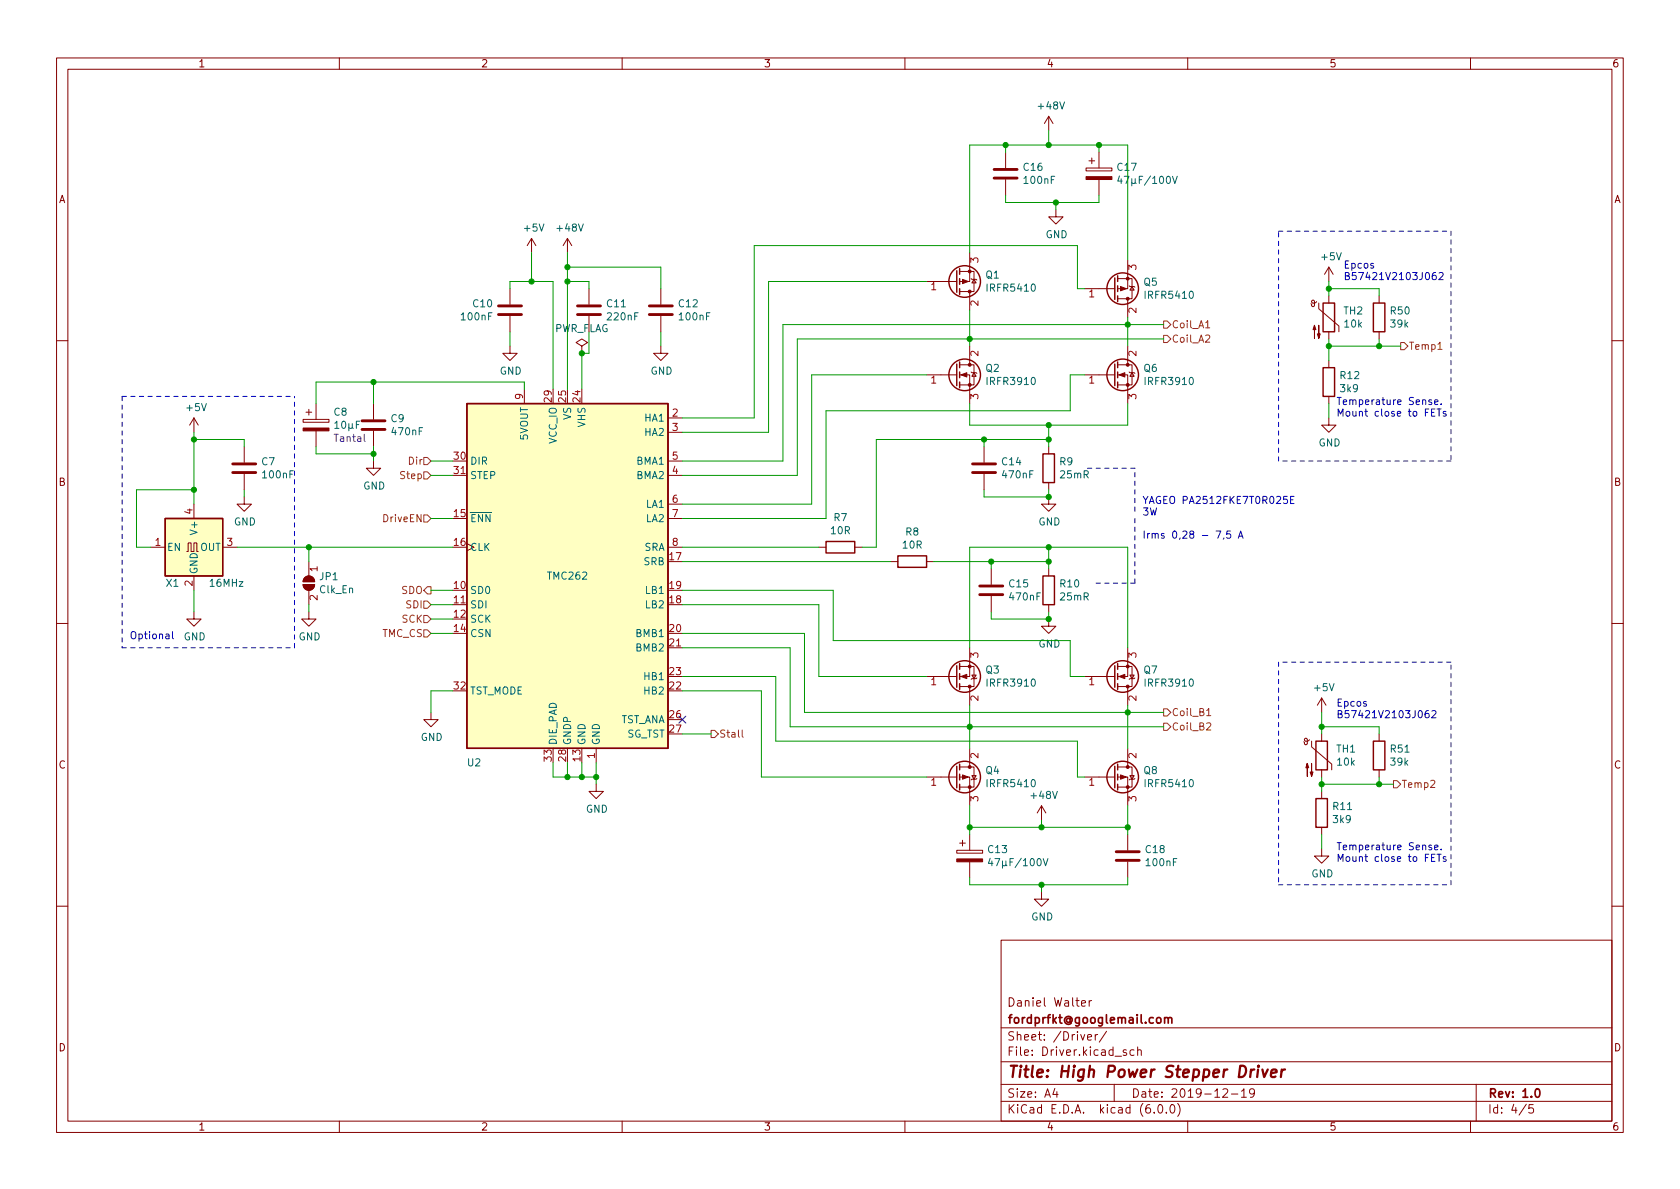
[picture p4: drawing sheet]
<svg xmlns="http://www.w3.org/2000/svg" width="297mm" height="210mm" viewBox="0 0 297 210" stroke-linecap="round" stroke-linejoin="round" font-family="sans-serif">
<g fill="none" stroke="#840000" stroke-width=".18">
<path d="M10 10.2h277v190.1h-277zM12 12.2h273v186.1h-273zM60 10.2v2M110 10.2v2M160 10.2v2M210 10.2v2M260 10.2v2M177.8 26.9v2.8M177.8 31.7v2.8M185.4 20.6v2.5M185.4 20.6l-.7 1.2M185.4 20.6l.8 1.2"/>
<path d="M186.7 37.1v1.2h1.3l-1.3 1.3-1.3-1.3h1.3M192 29.7h4.6v.5h-4.6zM192.5 28.4h1M193 27.9v1.1M194.3 26.9v2.8M194.3 31.7v2.8M90.2 51v2.8M90.2 55.9v2.8M94 42.2l-.8 1.2M94 42.2v2.5M94 42.2l.7 1.2M100.3 42.2l-.7 1.2"/>
<path d="M100.3 42.2v2.5M100.3 42.2l.8 1.2M104.1 51v2.8M104.1 55.9v2.8M116.8 51v2.8M116.8 55.9v2.8M163.8 49.8h5.4M169.7 48h2.5v3.6h-2.5M171.4 44.7v5.1h-1.7M171.4 51.6v3.3M171.7 49.3l.1 .1h.8l.1 .1M172.2 49.4l.4 .6h-.8z"/>
<path d="M191.8 51h5.3M197.6 49.3h2.6v3.5h-2.6M199.4 46v5h-1.8M199.4 52.8v3.3M199.6 50.5l.2 .2h.7l.2 .1M200.2 50.7l.3 .6h-.7zM232.8 53.3l-.3 .3h-.3l-.3-.1v-.3l.3-.1 .2 .2v.7l-.2 .2-.2-.1-.2-.4M233.2 53.6v1l3.5 3.1v1M234.9 47.2l-.7 1.3M234.9 47.2v2.6M234.9 52.3v1.3M234.9 58.7v1.2"/>
<path d="M234.9 47.2l.8 1.3M243.8 52.3v1.3M243.8 58.7v1.2M10 60.2h2M34.3 73.9v2.5M34.3 73.9l-.8 1.3M34.3 73.9l.8 1.3M43.2 79v2.8M53.6 74.2h4.6v.5h-4.6zM54.1 72.9h1M54.6 72.4v1M55.9 71.4v2.8"/>
<path d="M55.9 76.2v2.8M66 71.4v2.8M66 76.2v2.8M90.2 61.2v1.3h1.2l-1.2 1.2-1.3-1.2h1.3M92.7 68.8v2.6M102.9 61.2l1-.6-1-.7-1 .7 1 .6v1.3M102.9 62.5h.1M116.8 61.2v1.3h1.3l-1.3 1.2-1.2-1.2h1.2M118.1 73.9h2.5M118.1 76.4h2.5M163.8 66.3h5.4M169.7 66.3h1.7v5.1"/>
<path d="M169.7 64.5h2.5v3.6h-2.5M171.4 61.2v3.3M171.7 65.8l.1 .1h.8l.1 .1M172.2 65.9l.4 .6h-.8zM174 79v2.8M185.4 79v1.3M191.8 66.3h5.3M197.6 66.3h1.8v5.1M197.6 64.5h2.6v3.6h-2.6M199.4 61.2v3.3M199.6 65.8l.2 .1h.7l.2 .1M200.2 65.9l.3 .6h-.7z"/>
<path d="M234.9 73.9v1.3h1.3l-1.3 1.2-1.2-1.2h1.2M234.9 63.7v1.3M234.9 70.1v1.3M285 60.2h2M26.7 96.8h2.5M33 97.5h.3v-1.5h.5v1.5h.5v-1.5h.5v1.5h.3M34.3 89.1v2.6M39.4 96.8h2.5M43.2 87.9v1.2h1.2l-1.2 1.3-1.3-1.3h1.3M43.2 83.8v2.8M54.6 99.3v2.5M66 81.5v1.3h1.3l-1.3 1.3-1.2-1.3h1.2"/>
<path d="M80 84.1h2.5M118.1 96.8h2.5M118.1 84.1h2.5M118.1 81.5h2.5M118.1 89.1h2.5M118.1 91.7h2.5M144.8 96.8h1.2M151.1 96.8h1.3M157.5 99.3h1.2M163.8 99.3h1.3M174 83.8v2.8M185.4 87.9v1.2h1.3l-1.3 1.3-1.3-1.3h1.3"/>
<path d="M185.4 85.3v1.3M10 110.2h2M34.3 108.2v1.3h1.3l-1.3 1.2-1.3-1.2h1.3M34.3 101.8v2.6M53.6 103.4h2a1.02 1.02 0 0 1-1 1 1.02 1.02 0 0 1-1-1zM53.9 102.1a1.02 1.02 0 0 1 1.1-.2 1.02 1.02 0 0 1 .6 1h-2zM54.6 108.2v1.3h1.3l-1.3 1.2-1.3-1.2h1.3M54.6 104.4v2.5M80 106.9h2.5M118.1 114.5h2.5M163.8 119.6h5.4M169.7 117.9h2.5v3.5h-2.5"/>
<path d="M171.4 114.5v5.1h-1.7M171.8 119.4h.8l-.4 .6zM172.7 119.9l-.1 .1h-.8l-.1 .1M175.3 100.6v2.8M175.3 105.4v2.8M185.4 109.5v1.2h1.3l-1.3 1.3-1.3-1.3h1.3M185.4 100.6v1.2M185.4 106.9v1.3M191.8 119.6h5.3M197.6 117.9h2.6v3.5h-2.6M199.4 114.5v5.1h-1.8M199.8 119.4h.7l-.3 .6z"/>
<path d="M200.7 119.9l-.2 .1h-.7l-.2 .1M285 110.2h2M76.2 126v1.2h1.3l-1.3 1.3-1.3-1.3h1.3M105.4 138.7v1.2h1.3l-1.3 1.3-1.3-1.3h1.3M105.4 132.3v2.6M163.8 137.4h5.4M169.7 137.4h1.7v5.1M169.7 135.6h2.5v3.6h-2.5M171.4 121.4v3.3M171.4 132.3v3.3M171.8 137.2h.8l-.4 .6zM172.7 137.7l-.1 .1h-.8l-.1 .1"/>
<path d="M191.8 137.4h5.3M197.6 137.4h1.8v5.1M197.6 135.6h2.6v3.6h-2.6M199.4 121.4v3.3M199.4 132.3v3.3M199.8 137.2h.7l-.3 .6zM200.7 137.7l-.2 .1h-.7l-.2 .1M231.5 130.8l-.2 .2-.4 .1-.2-.1v-.3l.2-.1 .2 .1v.8l-.1 .2-.3-.1-.2-.4M231.9 131.1v1l3.6 3v1M233.7 123.4l-.8 1.3M233.7 123.4v2.6M233.7 129.8v1.3"/>
<path d="M233.7 136.1v1.3M233.7 139.9v1.3M233.7 123.4l.7 1.3M243.8 129.8v1.3M243.8 136.1v1.3M169.2 150.4h4.5v.5h-4.5zM169.7 149.1h1M170.2 148.6v1M171.4 147.6v2.8M171.4 152.4v2.8M184.1 157.7v1.3h1.3l-1.3 1.3-1.2-1.3h1.2M184.1 142.5l-.7 1.3"/>
<path d="M184.1 142.5v2.5M184.1 142.5l.8 1.3M199.4 147.6v2.8M199.4 152.4v2.8M233.7 150.1v1.3h1.2l-1.2 1.2-1.3-1.2h1.3M233.7 146.3v1.3M10 160.2h2M177 166.3h108v32h-108zM191.2 177.4l.7-.1v-.3l-.5-.1-.2 .2 .1 .8h.6M192.6 176.9v1M193 176.9l-.3 .1-.1 .2M285 160.2h2"/>
<path d="M60 198.3v2M110 198.3v2M160 198.3v2M177 194.8h108M177 191.8h108M177 187.8h108M177 181.8h108M186.5 192.5l-.4 1h1M186.9 193v1M192.3 183.4l.7-.1-.1-.3-.4-.1-.2 .2 .1 .8h.5M193.6 182.9v1M194.1 182.9l-.3 .1-.2 .2"/>
<path d="M195.6 182.4l-1.2 1.9M197 191.8v3M199.1 185.7l-.3-.1-.2 .2v.3l.5 .1v.4h-.5M200.5 185.7l-.4-.1-.3 .3v.4l.1 .3h.6M201.1 185.8l.3-.2 .3 .1 .1 .9M201.1 185.1v1.5M204.1 196.7v.1M204.9 195.4l.2-.1a.81 .81 0 0 1 .6 .7 .81 .81 0 0 1-.3 .8h-.2a.81 .81 0 0 1-.6-.6 .81 .81 0 0 1 .3-.8zM206.2 196.7v.1M207.1 195.4l.1-.1a.81 .81 0 0 1 .6 .7 .81 .81 0 0 1-.3 .8h-.1a.81 .81 0 0 1-.6-.6 .81 .81 0 0 1 .3-.8zM208.2 195.1a1.72 1.72 0 0 1 0 2.3M210 198.3v2"/>
<path d="M216.2 192.7l.6-.2 .2 .2 .1 .3-1 1h1M217.7 193.5h1.2M219.5 193l.4-.5v1.5M219.5 194h.9M221.8 193.2l-.3 .3-.4-.1-.2-.2 .2-.6 .4-.1 .2 .2a.99 .99 0 0 1-.3 1.3h-.3M260 198.3v2M261 191.8v6.5M269.9 195.3l-1.3 1.9M271.1 195.3h-.7l-.1 .7 .2-.1 .5 .1 .2 .2-.1 .5-.2 .1-.6-.1"/>
</g>
<path d="M205.9 179.9v1M205.9 180.1l.2-.2 .4 .1 .1 .9M206.6 180.1l.2-.2 .3 .1 .1 .9M271.6 192.6l.2-.1a.82 .82 0 0 1 .6 .7 .82 .82 0 0 1-.3 .8h-.2a.81 .81 0 0 1-.6-.6 .81 .81 0 0 1 .3-.8z" fill="none" stroke="#840000" stroke-width=".3"/>
<path d="M222.4 189.1l-.1 1.4M222.5 188.5l-.1 .1 .1 .1 .1-.1-.1-.1v.2M223.2 189.1l.3 1.4 .7-1.4M224.7 189.8l1-.2v-.4l-.2-.1-.6 .1-.2 1 .2 .3 .6-.1M226.6 189.1l-.1 1.4M227.2 189.1l-.4 .1-.2 .3" fill="none" stroke="#840000" stroke-width=".4"/>
<g fill="none" stroke="#840000" stroke-width=".51">
<path d="M175.8 31.5h4M175.8 30h4M88.1 55.6h4.1M88.1 54.1h4.1M102.1 55.6h4.1M102.1 54.1h4.1M114.8 55.6h4.1M114.8 54.1h4.1M64 75.9h4.1M64 74.4h4.1M41.1 83.6h4.1M41.1 82h4.1"/>
<path d="M172 83.6h4M172 82h4M173.2 105.2h4.1M173.2 103.6h4.1M197.4 152.1h4M197.4 150.6h4"/>
</g>
<g fill="none" stroke="#840000" stroke-width=".25">
<path d="M169.2 47.9v3.8M169.7 47.5v1M169.7 49.3v1M169.7 51v1.1M197.1 49.1v3.9M197.6 48.8v1M197.6 50.5v1.1M197.6 52.3v1M233.9 53.6h2.1v5.1h-2.1zM242.8 53.6h2.1v5.1h-2.1zM82.5 71.4h35.6v60.9h-35.6zM169.2 64.4v3.8"/>
<path d="M169.7 64v1M169.7 65.8v1M169.7 67.6v1M197.1 64.4v3.8M197.6 64v1M197.6 65.8v1M197.6 67.6v1M233.9 65h2.1v5.1h-2.1zM29.2 91.7h10.2v10.1h-10.2zM146 95.8h5.1v2h-5.1zM158.7 98.3h5.1v2h-5.1zM184.4 80.3h2v5h-2z"/>
<path d="M169.2 117.7v3.8M169.7 117.3v1.1M169.7 119.1v1M184.4 101.8h2v5.1h-2zM197.1 117.7v3.8M197.6 117.3v1.1M197.6 119.1v1M169.2 135.5v3.8M169.7 120.9v1M169.7 135.1v1M169.7 136.9v1M169.7 138.7v1"/>
<path d="M197.1 135.5v3.8M197.6 120.9v1M197.6 135.1v1M197.6 136.9v1M197.6 138.7v1M232.7 131.1h2v5h-2zM242.8 131.1h2.1v5h-2.1zM232.7 141.2h2v5.1h-2z"/>
<circle cx="170.6" cy="49.8" r="2.79"/>
<circle cx="198.5" cy="51" r="2.79"/>
<circle cx="170.6" cy="66.3" r="2.79"/>
<circle cx="198.5" cy="66.3" r="2.79"/>
<circle cx="170.6" cy="119.6" r="2.79"/>
<circle cx="198.5" cy="119.6" r="2.79"/>
<circle cx="170.6" cy="137.4" r="2.79"/>
<circle cx="198.5" cy="137.4" r="2.79"/>
</g>
<g fill="#840000" stroke="#840000" stroke-width=".18">
<path d="M169.9 66.3l1-.4v.8z"/>
<path d="M170.2 49.4l1 .4-1 .4z"/>
<path d="M170.2 137l1 .4-1 .4z"/>
<path d="M169.9 119.6l1-.4v.8z"/>
<path d="M53.9 102.1a1.02 1.02 0 0 1 1.1-.2 1.02 1.02 0 0 1 .6 1h-2z"/>
<path d="M53.6 103.4h2a1.02 1.02 0 0 1-1 1 1.02 1.02 0 0 1-1-1z"/>
<path d="M169.2 151.9h4.5v.5h-4.5z"/>
<path d="M53.6 75.7h4.6v.5h-4.6z"/>
<path d="M197.9 66.3l1-.4v.8z"/>
<path d="M232.4 57.5l.3 .8h-.5l.2-.8v2.3z"/>
<path d="M233.2 57.5v2.3l-.3-.8h.5l-.2 .8z"/>
<path d="M198.1 50.7l1 .3-1 .4z"/>
<path d="M192 31.2h4.6v.5h-4.6z"/>
<path d="M198.1 137l1 .4-1 .4z"/>
<path d="M197.9 119.6l1-.4v.8z"/>
<path d="M231.1 135l.3 .8h-.5l.2-.8v2.3z"/>
<path d="M231.9 135v2.3l-.3-.8h.6l-.3 .8z"/>
<circle cx="171.4" cy="68.1" r=".25"/>
<circle cx="171.4" cy="64.5" r=".25"/>
<circle cx="171.4" cy="48" r=".25"/>
<circle cx="171.4" cy="51.6" r=".25"/>
<circle cx="171.4" cy="139.2" r=".25"/>
<circle cx="171.4" cy="135.6" r=".25"/>
<circle cx="171.4" cy="117.9" r=".25"/>
<circle cx="171.4" cy="121.4" r=".25"/>
<circle cx="199.4" cy="68.1" r=".25"/>
<circle cx="199.4" cy="64.5" r=".25"/>
<circle cx="199.4" cy="49.3" r=".25"/>
<circle cx="199.4" cy="52.8" r=".25"/>
<circle cx="199.4" cy="139.2" r=".25"/>
<circle cx="199.4" cy="135.6" r=".25"/>
<circle cx="199.4" cy="117.9" r=".25"/>
<circle cx="199.4" cy="121.4" r=".25"/>
</g>
<g fill="none" stroke="#006464" stroke-width=".18">
<path d="M197.9 31.1l-.3 .9h.8M198.2 31.6v.8M198.8 31.2h.8l-.5 1.2M200.1 31.6v1.3M200.7 32.3l.2 .1M200.7 31.6v.8h-.4l-.2-.1M201.4 31.8h.5M202 31.2h-.6v1.2M203.4 31.1l-1.1 1.6M203.8 31.5l.4-.3v1.2M203.8 32.4h.7M205.1 31.3l.2-.1a.68 .68 0 0 1 .4 .6 .68 .68 0 0 1-.4 .6l-.2-.1-.1-.3z"/>
<path d="M206.3 31.3l.2-.1a.68 .68 0 0 1 .5 .6 .68 .68 0 0 1-.5 .6l-.2-.1-.1-.3zM207.3 31.2l.4 1.2 .5-1.2M59.2 74.8l.4-.3v1.3M59.2 75.8h.7M60.6 74.5h.1a.68 .68 0 0 1 .5 .6 .68 .68 0 0 1-.5 .7 .84 .84 0 0 1-.1-1.3zM61.7 74.9v1.3M62.3 75.6l.2 .2M62.3 74.9l-.1 .8-.3 .1-.2-.2M63 75.1h.4M63.6 74.5h-.6v1.3M175.1 151.8l-.3 .9h.8M175.4 152.2v.9"/>
<path d="M175.9 151.8h.9l-.6 1.3M177.2 152.2v1.3M177.9 152.9l.1 .2M177.9 152.2l-.1 .8-.4 .1-.2-.2M178.6 152.4h.4M179.2 151.8h-.6v1.3M180.6 151.8l-1.1 1.6M180.9 152.2l.4-.4v1.3M180.9 153.1h.8M182.3 151.9l.1-.1a.68 .68 0 0 1 .5 .7 .68 .68 0 0 1-.5 .6l-.1-.1-.2-.4zM183.5 151.9l.2-.1a.68 .68 0 0 1 .4 .7 .68 .68 0 0 1-.4 .6 .84 .84 0 0 1-.2-1.2zM184.4 151.8l.5 1.3 .4-1.3"/>
</g>
<g fill="#ffffc2" stroke="#ffffc2" stroke-width=".18">
<path d="M29.2 91.7h10.2v10.1h-10.2z"/>
<path d="M82.5 71.4h35.6v60.9h-35.6z"/>
</g>
<g fill="none" stroke="#725600" stroke-width=".18">
<path d="M205.7 59.3h.7l.6 .6-.6 .7h-.7zM205.7 56.8h.7l.6 .6-.6 .6h-.7zM213.2 59.4l.5-.2 .2 .4-.8 .9h.8M213.2 58h.7M247.6 60.6h.7l.6 .6-.6 .6h-.7zM254.2 61.8h.8M74.9 80.9h.7l.6 .6-.6 .7h-.7zM74.9 83.4h.7l.6 .7-.6 .6h-.7zM74.9 91.1h.7l.6 .6-.6 .6h-.7zM74.9 106.3h.7l.6 .6-.6 .7h-.7zM74.9 108.8h.7l.6 .7-.6 .6h-.7zM74.9 111.4h.7l.6 .6-.6 .6h-.7z"/>
<path d="M75.6 103.8h.6v1.2h-.6l-.7-.6zM125.7 129.2h.7l.6 .6-.6 .6h-.7zM131.2 129.1v1.1l.2 .2M205.7 125.3h.7l.6 .7-.6 .6h-.7zM205.7 127.9h.7l.6 .6-.6 .7h-.7zM213.4 125.6l.3-.3v1.3M213.4 127.9l.4-.1 .3 .4-.8 .9h.8M213.4 126.6h.7M246.4 138h.6l.6 .7-.6 .6h-.6z"/>
</g>
<g fill="none" stroke="#0000c2" stroke-width=".18">
<path d="M253.8 48.2h-.3a.86 .86 0 0 0 0 1.3l.4-.2 .1-.4-.3-.2h-.2l-.3 .2M254.4 48.3l.5-.1 .3 .4-.8 .9h.8M253.1 70.8l-.3-.1-.2 .2 .1 .2 .4 .1v.3h-.5M253.1 72.9h.4M253.7 71.1l.6-.1-.1-.2-.4-.1-.1 .2v.6h.5M253.7 72.3h-.6v1.3h.6M254.1 72.3h.7M254.4 72.3v1.3M254.8 71.4v.1M255.6 72.8l-.3-.1-.1 .2v.2l.4 .1v.3h-.4M215 93.9h.9l-.6 1.3M216.4 95.1l-.1 .3"/>
<path d="M217.5 93.9h-.6v.6l.2-.1 .4 .1 .1 .1-.1 .5-.1 .1-.5-.1M218.9 95.2l.5-1.3 .4 1.3M219.1 94.8h.6M227.6 87.8h-.6l-.1 .6 .2-.1h.4l.1 .2v.4l-.2 .1-.5-.1M228.2 88.4h.4M228.8 87.8h-.6v1.2h.6M30.5 111.7v1.1l.2 .2M252.6 125.7h-.4a.86 .86 0 0 0 0 1.2l.4-.1 .1-.4-.3-.3h-.2l-.2 .3M253.2 125.8l.5-.1 .2 .3-.8 .9h.8M253.1 149.5l-.3-.1-.2 .2 .1 .2 .4 .1v.3h-.5M253.1 151.7h.4M253.7 149.9l.6-.2-.1-.2-.4-.1-.1 .2v.6h.5"/>
<path d="M253.7 151.1h-.6v1.2h.6M254.1 151.1h.7M254.4 151.1v1.2M254.8 150.2v.1M255.6 151.5h-.3l-.1 .2v.1l.4 .2v.3h-.4"/>
</g>
<g fill="none" stroke="#0000c2" stroke-width=".18" stroke-dasharray=".8 .8">
<path d="M226.1 40.9h30.4M256.5 40.9v40.6M21.6 70.1v44.4M21.6 70.1h30.5M200.7 90.4v-7.6M200.7 91.7v11.4M200.7 82.8h-8.9M226.1 81.5v-40.6M256.5 81.5h-30.4M21.6 114.5h30.5M52.1 114.5v-44.4M200.7 103.1h-7.7"/>
<path d="M226.1 117.1v39.4M256.5 117.1h-30.4M226.1 156.5h30.4M256.5 156.5v-39.4"/>
</g>
<g fill="none" stroke="#009600" stroke-width=".18">
<path d="M177.8 34.5v1.3h16.5v-1.3M177.8 25.6v1.3M185.4 23.1v2.5M186.7 35.8v1.3M194.3 25.6v1.3M90.2 51v-1.2h7.6v19M90.2 58.7v2.5M94 44.7v5.1M100.3 49.8h3.8v1.2M100.3 47.2h16.5v3.8M100.3 44.7v24.1M104.1 58.7v3.8h-1.2v6.3"/>
<path d="M116.8 58.7v2.5M163.8 49.8h-27.9v26.6h-15.3M171.4 44.7v-19.1h28v20.4M171.4 54.9v6.3M191.8 51h-1.3v-7.6h-57.2v30.5h-12.7M199.4 56.1v5.1M205.7 59.9h-64.7v24.2h-20.4M205.7 57.4h-67.3v24.1h-17.8M234.9 51h8.9v1.3M234.9 49.8v2.5M234.9 59.9v3.8M243.8 59.9v1.3"/>
<path d="M34.3 77.7h8.9v1.3M34.3 76.4v12.7M55.9 79v1.3h10.1M66 67.6v3.8M66 79v2.5M92.7 68.8v-1.2h-36.8v3.8M163.8 66.3h-20.3v22.8h-22.9M171.4 71.4v3.8h28v-3.8M174 77.7v1.3M185.4 77.7h-30.5v19.1h-2.5M185.4 75.2v3.8M191.8 66.3h-2.6v6.3h-43.2v19.1h-25.4"/>
<path d="M234.9 71.4v2.5M234.9 61.2h12.7M34.3 86.6h-10.2v10.2h2.6M41.9 96.8h38.1M43.2 86.6v1.3M54.6 96.8v2.5M76.2 84.1h3.8M76.2 91.7h3.8M76.2 81.5h3.8M120.6 96.8h24.2M120.6 99.3h36.9M165.1 99.3h20.3"/>
<path d="M174 86.6v1.3h11.4v-1.3M175.3 99.3v1.3M185.4 96.8v3.8M34.3 104.4v3.8M54.6 106.9v1.3M76.2 104.4h3.8M76.2 109.5h3.8M76.2 112h3.8M76.2 106.9h3.8M120.6 104.4h26.7v8.9h41.9v6.3h2.6M120.6 119.6h16.6v11.5h53.3v6.3h1.3M120.6 114.5h19.1v14h66"/>
<path d="M120.6 106.9h24.2v12.7h19M120.6 112h21.6v14h63.5M171.4 114.5v-17.7h28v17.7M175.3 108.2v1.3h10.1v-1.3M80 122.2h-3.8v3.8M97.8 134.9v2.5h7.6M100.3 134.9v2.5M102.9 134.9v2.5M105.4 134.9v3.8M120.6 122.2h14v15.2h29.2M120.6 129.8h5.1M171.4 124.7v7.6"/>
<path d="M199.4 124.7v7.6M233.7 128.5h10.1v1.3M233.7 126v3.8M233.7 137.4v2.5M233.7 138.7h12.7M243.8 137.4v1.3M171.4 155.2v1.3h28v-1.3M171.4 142.5v5.1M171.4 146.3h28M184.1 145v1.3M184.1 156.5v1.2M199.4 142.5v5.1"/>
<path d="M233.7 147.6v2.5"/>
</g>
<path d="M120 126.6l1.3 1.3M121.3 126.6l-1.3 1.3" fill="none" stroke="#000084" stroke-width=".18"/>
<g fill="#009600" stroke="#009600" stroke-width=".18">
<circle cx="100.3" cy="137.4" r=".46"/>
<circle cx="105.4" cy="137.4" r=".46"/>
<circle cx="102.9" cy="137.4" r=".46"/>
<circle cx="54.6" cy="96.8" r=".46"/>
<circle cx="66" cy="80.3" r=".46"/>
<circle cx="100.3" cy="49.8" r=".46"/>
<circle cx="100.3" cy="47.2" r=".46"/>
<circle cx="94" cy="49.8" r=".46"/>
<circle cx="102.9" cy="62.5" r=".46"/>
<circle cx="66" cy="67.6" r=".46"/>
<circle cx="34.3" cy="86.6" r=".46"/>
<circle cx="34.3" cy="77.7" r=".46"/>
<circle cx="194.3" cy="25.6" r=".46"/>
<circle cx="174" cy="77.7" r=".46"/>
<circle cx="186.7" cy="35.8" r=".46"/>
<circle cx="177.8" cy="25.6" r=".46"/>
<circle cx="185.4" cy="25.6" r=".46"/>
<circle cx="171.4" cy="128.5" r=".46"/>
<circle cx="171.4" cy="146.3" r=".46"/>
<circle cx="184.1" cy="146.3" r=".46"/>
<circle cx="185.4" cy="99.3" r=".46"/>
<circle cx="184.1" cy="156.5" r=".46"/>
<circle cx="185.4" cy="109.5" r=".46"/>
<circle cx="175.3" cy="99.3" r=".46"/>
<circle cx="185.4" cy="96.8" r=".46"/>
<circle cx="185.4" cy="77.7" r=".46"/>
<circle cx="185.4" cy="75.2" r=".46"/>
<circle cx="171.4" cy="59.9" r=".46"/>
<circle cx="185.4" cy="87.9" r=".46"/>
<circle cx="243.8" cy="61.2" r=".46"/>
<circle cx="234.9" cy="61.2" r=".46"/>
<circle cx="199.4" cy="57.4" r=".46"/>
<circle cx="234.9" cy="51" r=".46"/>
<circle cx="199.4" cy="126" r=".46"/>
<circle cx="199.4" cy="146.3" r=".46"/>
<circle cx="233.7" cy="128.5" r=".46"/>
<circle cx="233.7" cy="138.7" r=".46"/>
<circle cx="243.8" cy="138.7" r=".46"/>
</g>
<text font-size="2.8" fill="#840000" x="178" y="190.6">Title: High Power Stepper Driver</text>
<g font-size="2.1" fill="#840000">
<text x="178" y="178">Daniel Walter</text>
<text x="178" y="184">Sheet: /Driver/</text>
<text x="178" y="181">fordprfkt@googlemail.com</text>
<text x="178" y="186.7">File: Driver.kicad_sch</text>
<text x="178" y="196.9">KiCad E.D.A. kicad (6.0.0)</text>
<text x="178" y="194.1">Size: A4</text>
<text x="200" y="194.1">Date: 2019-12-19</text>
<text x="263" y="194.1">Rev: 1.0</text>
<text x="263" y="196.9">Id: 4/5</text>
</g>
<g font-size="1.8" fill="#840000">
<text x="35" y="11.9">1</text>
<text x="85" y="11.9">2</text>
<text x="135" y="11.9">3</text>
<text x="185" y="11.9">4</text>
<text x="235" y="11.9">5</text>
<text x="285" y="11.9">6</text>
<text x="10.3" y="35.9">A</text>
<text x="285.3" y="35.9">A</text>
<text x="10.3" y="85.9">B</text>
<text x="285.3" y="85.9">B</text>
<text x="10.3" y="135.9">C</text>
<text x="285.3" y="135.9">C</text>
<text x="10.3" y="185.9">D</text>
<text x="285.3" y="185.9">D</text>
<text x="35" y="199.9">1</text>
<text x="85" y="199.9">2</text>
<text x="135" y="199.9">3</text>
<text x="185" y="199.9">4</text>
<text x="235" y="199.9">5</text>
<text x="285" y="199.9">6</text>
</g>
<g font-size="1.8" fill="#006464">
<text x="183.7" y="19.3">+48V</text>
<text x="181" y="30.2">C16</text>
<text x="181.2" y="32.5">100nF</text>
<text x="197.6" y="30.2">C17</text>
<text x="92.8" y="40.9">+5V</text>
<text x="98.6" y="40.9">+48V</text>
<text x="184.9" y="42.1">GND</text>
<text x="233.7" y="46">+5V</text>
<text x="174.3" y="49.2">Q1</text>
<text x="174.7" y="51.6">IRFR5410</text>
<text x="202.3" y="50.5">Q5</text>
<text x="202.7" y="52.8">IRFR5410</text>
<text x="81.7" y="56.6">100nF</text>
<text x="83.7" y="54.3">C10</text>
<text x="97.9" y="58.7">PWR_FLAG</text>
<text x="107.4" y="54.3">C11</text>
<text x="107.5" y="56.6">220nF</text>
<text x="120.1" y="54.3">C12</text>
<text x="120.2" y="56.6">100nF</text>
<text x="237.6" y="55.6">TH2</text>
<text x="237.8" y="57.9">10k</text>
<text x="245.9" y="55.6">R50</text>
<text x="245.9" y="57.9">39k</text>
<text x="174.3" y="65.8">Q2</text>
<text x="202.3" y="65.8">Q6</text>
<text x="88.3" y="66.2">GND</text>
<text x="115" y="66.2">GND</text>
<text x="174.7" y="68.1">IRFR3910</text>
<text x="202.7" y="68.1">IRFR3910</text>
<text x="237" y="67">R12</text>
<text x="237.1" y="69.3">3k9</text>
<text x="33.1" y="72.7">+5V</text>
<text x="59.1" y="73.5">C8</text>
<text x="69.1" y="74.6">C9</text>
<text x="69.4" y="77">470nF</text>
<text x="93.3" y="77.8" transform="rotate(-90 93.3 77.8)">5VOUT</text>
<text x="101" y="74.2" transform="rotate(-90 101 74.2)">VS</text>
<text x="103.5" y="75.5" transform="rotate(-90 103.5 75.5)">VHS</text>
<text x="114.1" y="74.5">HA1</text>
<text x="114.1" y="77.1">HA2</text>
<text x="46.3" y="82.3">C7</text>
<text x="83.1" y="82.2">DIR</text>
<text x="98.4" y="78.5" transform="rotate(-90 98.4 78.5)">VCC_IO</text>
<text x="112.6" y="82.2">BMA1</text>
<text x="177.2" y="82.3">C14</text>
<text x="187.4" y="82.3">R9</text>
<text x="233.1" y="78.9">GND</text>
<text x="46.6" y="84.6">100nF</text>
<text x="64.2" y="86.6">GND</text>
<text x="83.1" y="84.7">STEP</text>
<text x="112.6" y="84.7">BMA2</text>
<text x="114.3" y="89.8">LA1</text>
<text x="177.4" y="84.6">470nF</text>
<text x="187.6" y="84.6">25mR</text>
<text x="34.9" y="94.2" transform="rotate(-90 34.9 94.2)">V+</text>
<text x="41.3" y="92.9">GND</text>
<text x="83.1" y="92.3">~{ENN}</text>
<text x="114.3" y="92.3">LA2</text>
<text x="147" y="94.5">10R</text>
<text x="147.5" y="92.1">R7</text>
<text x="160.2" y="94.7">R8</text>
<text x="183.6" y="92.9">GND</text>
<text x="29.5" y="97.4">EN</text>
<text x="34.9" y="101.6" transform="rotate(-90 34.9 101.6)">GND</text>
<text x="35.4" y="97.4">OUT</text>
<text x="83.1" y="97.4">CLK</text>
<text x="113.9" y="99.9">SRB</text>
<text x="113.9" y="97.4">SRA</text>
<text x="159.7" y="97">10R</text>
<text x="29.4" y="103.8">X1</text>
<text x="37.2" y="103.8">16MHz</text>
<text x="56.5" y="104.9">Clk_En</text>
<text x="56.6" y="102.6">JP1</text>
<text x="83.1" y="105">SD0</text>
<text x="83.1" y="107.6">SDI</text>
<text x="96.9" y="102.5">TMC262</text>
<text x="114.3" y="107.6">LB2</text>
<text x="114.3" y="105">LB1</text>
<text x="178.5" y="103.9">C15</text>
<text x="178.6" y="106.2">470nF</text>
<text x="187.5" y="103.9">R10</text>
<text x="187.6" y="106.2">25mR</text>
<text x="32.5" y="113.2">GND</text>
<text x="52.8" y="113.2">GND</text>
<text x="83.1" y="110.1">SCK</text>
<text x="83.1" y="112.6">CSN</text>
<text x="112.6" y="112.6">BMB1</text>
<text x="112.6" y="115.2">BMB2</text>
<text x="174.3" y="119.1">Q3</text>
<text x="183.6" y="114.5">GND</text>
<text x="202.3" y="119.1">Q7</text>
<text x="83.1" y="122.8">TST_MODE</text>
<text x="114.1" y="122.8">HB2</text>
<text x="114.1" y="120.3">HB1</text>
<text x="174.7" y="121.4">IRFR3910</text>
<text x="202.7" y="121.4">IRFR3910</text>
<text x="232.5" y="122.2">+5V</text>
<text x="74.4" y="131">GND</text>
<text x="98.4" y="131.8" transform="rotate(-90 98.4 131.8)">DIE_PAD</text>
<text x="101" y="131.8" transform="rotate(-90 101 131.8)">GNDP</text>
<text x="103.5" y="131.8" transform="rotate(-90 103.5 131.8)">GND</text>
<text x="106" y="131.8" transform="rotate(-90 106 131.8)">GND</text>
<text x="109.4" y="127.9">TST_ANA</text>
<text x="110.7" y="130.4">SG_TST</text>
<text x="82.7" y="135.5">U2</text>
<text x="174.3" y="136.9">Q4</text>
<text x="202.3" y="136.9">Q8</text>
<text x="236.3" y="133.1">TH1</text>
<text x="236.5" y="135.4">10k</text>
<text x="245.9" y="133.1">R51</text>
<text x="245.9" y="135.4">39k</text>
<text x="103.6" y="143.7">GND</text>
<text x="174.7" y="139.2">IRFR5410</text>
<text x="182.4" y="141.3">+48V</text>
<text x="202.7" y="139.2">IRFR5410</text>
<text x="235.8" y="143.2">R11</text>
<text x="235.8" y="145.5">3k9</text>
<text x="174.7" y="150.8">C13</text>
<text x="202.6" y="150.8">C18</text>
<text x="202.8" y="153.2">100nF</text>
<text x="231.8" y="155.1">GND</text>
<text x="182.3" y="162.8">GND</text>
</g>
<g font-size="1.8" fill="#a90000">
<text x="173" y="46.5" transform="rotate(-90 173 46.5)">3</text>
<text x="200.9" y="47.7" transform="rotate(-90 200.9 47.7)">3</text>
<text x="164.6" y="51.3">1</text>
<text x="192.5" y="52.6">1</text>
<text x="173" y="54.1" transform="rotate(-90 173 54.1)">2</text>
<text x="200.9" y="55.4" transform="rotate(-90 200.9 55.4)">2</text>
<text x="173" y="63" transform="rotate(-90 173 63)">2</text>
<text x="200.9" y="63" transform="rotate(-90 200.9 63)">2</text>
<text x="92.5" y="70.6" transform="rotate(-90 92.5 70.6)">9</text>
<text x="97.5" y="71.1" transform="rotate(-90 97.5 71.1)">29</text>
<text x="100.1" y="71.1" transform="rotate(-90 100.1 71.1)">25</text>
<text x="102.6" y="71.1" transform="rotate(-90 102.6 71.1)">24</text>
<text x="164.6" y="67.8">1</text>
<text x="173" y="70.6" transform="rotate(-90 173 70.6)">3</text>
<text x="192.5" y="67.8">1</text>
<text x="200.9" y="70.6" transform="rotate(-90 200.9 70.6)">3</text>
<text x="118.9" y="73.7">2</text>
<text x="118.9" y="76.2">3</text>
<text x="80.3" y="81.3">30</text>
<text x="80.3" y="83.8">31</text>
<text x="118.9" y="83.8">4</text>
<text x="118.9" y="81.3">5</text>
<text x="118.9" y="88.9">6</text>
<text x="34" y="90.9" transform="rotate(-90 34 90.9)">4</text>
<text x="80.3" y="91.4">15</text>
<text x="118.9" y="91.4">7</text>
<text x="27.4" y="96.5">1</text>
<text x="40.1" y="96.5">3</text>
<text x="56.1" y="101.1" transform="rotate(-90 56.1 101.1)">1</text>
<text x="80.3" y="96.5">16</text>
<text x="118.4" y="99.1">17</text>
<text x="118.9" y="96.5">8</text>
<text x="34" y="103.6" transform="rotate(-90 34 103.6)">2</text>
<text x="56.1" y="106.2" transform="rotate(-90 56.1 106.2)">2</text>
<text x="80.3" y="104.1">10</text>
<text x="80.3" y="106.7">11</text>
<text x="118.4" y="106.7">18</text>
<text x="118.4" y="104.1">19</text>
<text x="80.3" y="109.2">12</text>
<text x="80.3" y="111.8">14</text>
<text x="118.4" y="111.8">20</text>
<text x="118.4" y="114.3">21</text>
<text x="118.4" y="119.4">23</text>
<text x="173" y="116.3" transform="rotate(-90 173 116.3)">3</text>
<text x="200.9" y="116.3" transform="rotate(-90 200.9 116.3)">3</text>
<text x="80.3" y="121.9">32</text>
<text x="118.4" y="121.9">22</text>
<text x="164.6" y="121.2">1</text>
<text x="173" y="123.9" transform="rotate(-90 173 123.9)">2</text>
<text x="192.5" y="121.2">1</text>
<text x="200.9" y="123.9" transform="rotate(-90 200.9 123.9)">2</text>
<text x="118.4" y="127">26</text>
<text x="118.4" y="129.5">27</text>
<text x="97.5" y="134.6" transform="rotate(-90 97.5 134.6)">33</text>
<text x="100.1" y="134.6" transform="rotate(-90 100.1 134.6)">28</text>
<text x="102.6" y="134.6" transform="rotate(-90 102.6 134.6)">13</text>
<text x="105.2" y="134.1" transform="rotate(-90 105.2 134.1)">1</text>
<text x="173" y="134.1" transform="rotate(-90 173 134.1)">2</text>
<text x="200.9" y="134.1" transform="rotate(-90 200.9 134.1)">2</text>
<text x="164.6" y="138.9">1</text>
<text x="173" y="141.7" transform="rotate(-90 173 141.7)">3</text>
<text x="192.5" y="138.9">1</text>
<text x="200.9" y="141.7" transform="rotate(-90 200.9 141.7)">3</text>
</g>
<g font-size="1.8" fill="#0000c2">
<text x="237.5" y="47.5">Epcos</text>
<text x="237.5" y="49.5">B57421V2103J062</text>
<text x="236.2" y="71.6">Temperature Sense.</text>
<text x="236.2" y="73.6">Mount close to FETs</text>
<text x="201.9" y="89.1">YAGEO PA2512FKE7T0R025E</text>
<text x="201.9" y="91.1">3W</text>
<text x="201.9" y="95.2">Irms 0,28 - 7,5 A</text>
<text x="22.9" y="113">Optional</text>
<text x="236.2" y="124.9">Epcos</text>
<text x="236.2" y="127">B57421V2103J062</text>
<text x="236.2" y="150.3">Temperature Sense.</text>
<text x="236.2" y="152.4">Mount close to FETs</text>
</g>
<g font-size="1.8" fill="#725600">
<text x="207.1" y="58">Coil_A1</text>
<text x="207.1" y="60.6">Coil_A2</text>
<text x="249" y="61.8">Temp1</text>
<text x="72.4" y="82.2">Dir</text>
<text x="71" y="84.7">Step</text>
<text x="67.9" y="92.3">DriveEN</text>
<text x="71" y="105">SDO</text>
<text x="71.9" y="107.6">SDI</text>
<text x="67.6" y="112.6">TMC_CS</text>
<text x="71.1" y="110.1">SCK</text>
<text x="127.1" y="130.4">Stall</text>
<text x="207.1" y="126.6">Coil_B1</text>
<text x="207.1" y="129.2">Coil_B2</text>
<text x="247.8" y="139.3">Temp2</text>
</g>
<text font-size="1.8" fill="#840084" x="59.3" y="78.1">Tantal</text>
</svg>
